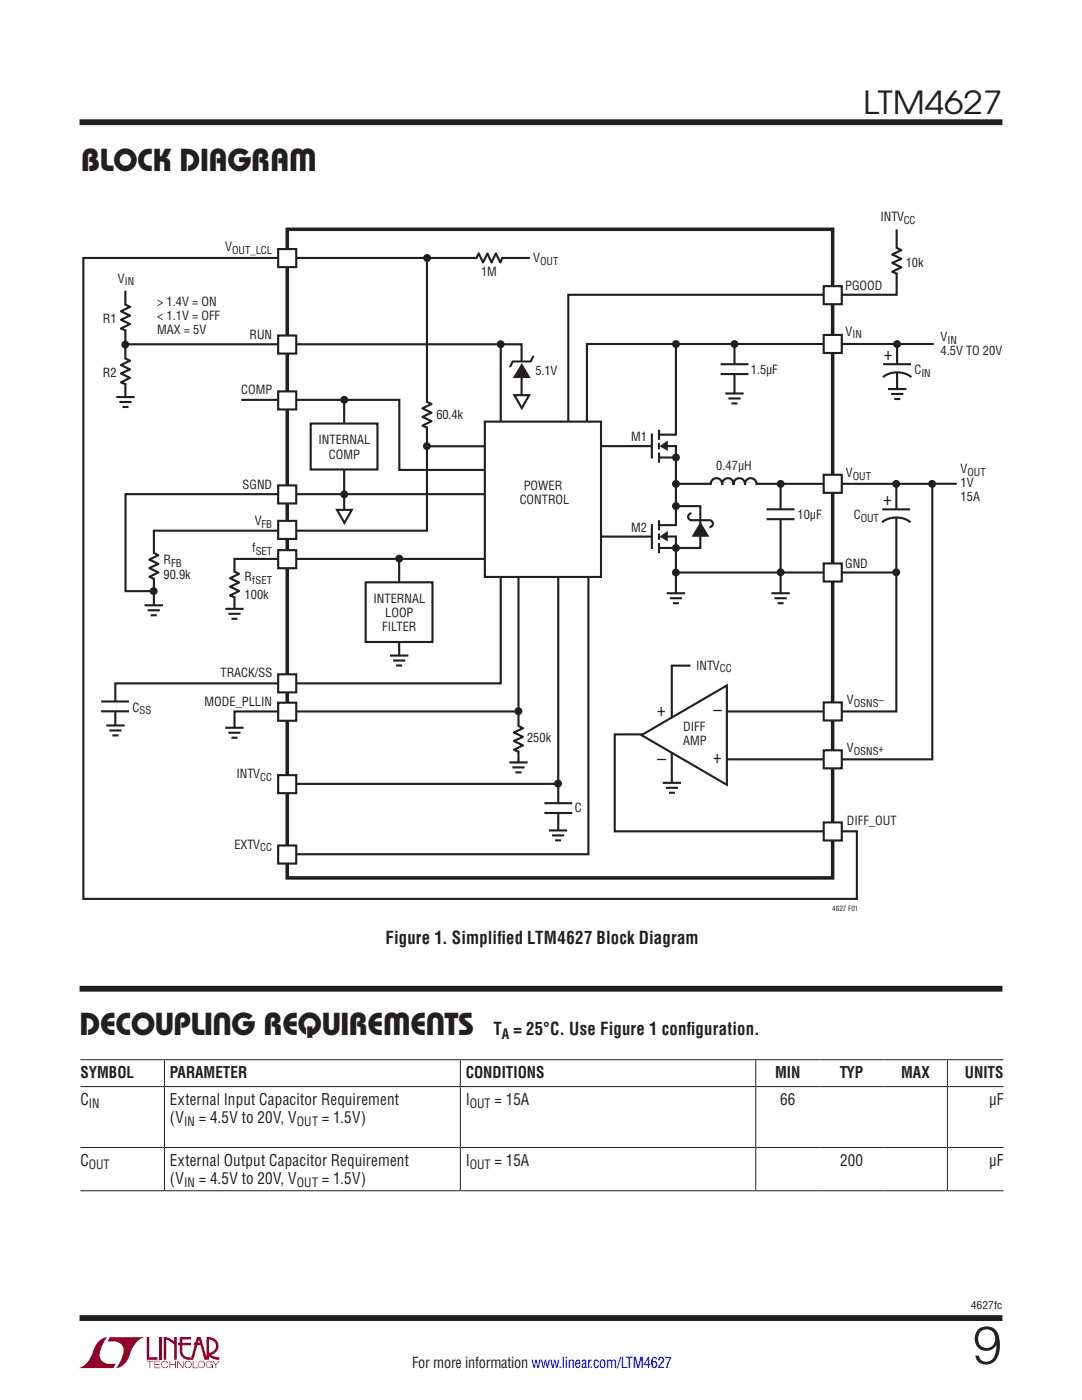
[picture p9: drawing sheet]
<svg xmlns="http://www.w3.org/2000/svg" width="216mm" height="279mm" viewBox="0 0 216 279" stroke-linecap="round" stroke-linejoin="round" font-family="sans-serif">
<g fill="#900126">
<path d="M29.3 266.8h.5v4.1h1.6v.5h-2.1z"/>
<path d="M20 267.4l1-.5h.5h-.1a6.2 6.2 0 0 0-1.5 4 2.58 2.58 0 0 0 3.2 1.3l-.5 .8h-7a4.9 4.9 0 0 0 3.1-3.8l.4-.7z"/>
<path d="M21.9 266.9h7a4.9 4.9 0 0 0-3.1 3.7 3.2 3.2 0 0 1-2.7 2.4h.1a6.2 6.2 0 0 0 1.4-4.1 2.58 2.58 0 0 0-3.1-1.2z"/>
<path d="M31.8 266.8h.5v4.6h-.5z"/>
<path d="M32.7 266.8l1 .2 1 .7v-.9h.5v4.6h-.5v-3.1l-1.5-.9v4h-.5z"/>
<path d="M29.3 271.6h1.3v.1h-.6v1.3h-.2v-1.3h-.5z"/>
<path d="M30.8 271.6h1.2v.1h-1v.5h.9v.2h-.9v.5h1v.1h-1.2z"/>
<path d="M33.8 271.6h.2v.6h1v-.6h.1v1.4h-.1v-.6h-1v.6h-.2z"/>
<path d="M35.4 271.6h.1l1 1.2v-1.2h.1v1.4l-1.1-1.2v1.2h-.1z"/>
<path d="M38.5 271.6h.1v1.3h.9v.1h-1z"/>
<path d="M42.4 271.6h.1l.6 .7 .5-.7h.2l-.7 .8v.6h-.1v-.6z"/>
<path d="M35.9 266.8h2.2v.5h-1.7v.7h1.7v.5h-1.7v1.1a1.32 1.32 0 0 0 1.6 1.3v.5l1.3-4.6h.8l1.1 4.1v-4.1a1.84 1.84 0 0 1 2.3 1.4 1.84 1.84 0 0 1-1.4 2.2l.7 .4 1 .1v.5l-1.2-.2-1.1-.6v-.6a1.34 1.34 0 0 0 1.6-1.2 1.34 1.34 0 0 0-1.4-1.5v4.1h-.9l-.8-2.9h-1.3v-.5h1.2l-.2-.7-1.1 4.1a2.06 2.06 0 0 1-2.7-1.3v-1.6h-.4v-.5h.4z"/>
<path d="M37 271.8a.72 .72 0 0 1 1.2 .1 .72 .72 0 0 1-.4 1.1 .72 .72 0 0 1-1-.7h.2a.59 .59 0 0 0 .8 .5 .59 .59 0 0 0 .2-.9 .59 .59 0 0 0-1 .2v.2h-.2z"/>
<path d="M39.7 271.8a.72 .72 0 0 1 1.1 .1 .72 .72 0 0 1-.4 1.1 .72 .72 0 0 1-.9-.7h.1a.59 .59 0 0 0 .8 .5 .59 .59 0 0 0 .2-.9 .59 .59 0 0 0-1 .2v.2h-.1z"/>
<path d="M41.3 271.8a.72 .72 0 0 1 1.2 .2h-.2a.59 .59 0 0 0-.9-.1 .59 .59 0 0 0 .1 .9 .59 .59 0 0 0 .9-.4h-.5v-.1h.6v.7h-.1v-.3a.73 .73 0 0 1-1.1 .2 .73 .73 0 0 1 0-1.1z"/>
<path d="M32.4 271.8a.71 .71 0 0 1 1.2 .3h-.1a.59 .59 0 0 0-.9-.3 .59 .59 0 0 0-.1 1 .59 .59 0 0 0 .9-.3h.2a.73 .73 0 0 1-1.1 .4 .73 .73 0 0 1-.1-1.1z"/>
</g>
<path d="M15.9 24.4h184.1M15.9 263h184.1" fill="none" stroke="#231f20" stroke-width="1.2" stroke-linecap="butt"/>
<path d="M99.9 68.8v67.6h-76.9v8.5M134.9 68.7v49.7M85.3 89.1h15.2M98.7 111.5h-51.9v10.2M103.5 112.2v40.1M117.4 111.4v59.1h-60.1M137.8 132.8h-3.8v24.4M136.3 146.6h-13.6v19.3h43.5" fill="none" stroke="#231f20" stroke-width=".42"/>
<path d="M96.7 84.1h23.2v31h-23.2z" fill="#fff"/>
<path d="M96.7 84.1h23.2v31h-23.2z" fill="none" stroke="#231f20" stroke-width=".42"/>
<g fill="#231f20">
<circle cx="99.9" cy="68.7" r=".79"/>
<circle cx="134.9" cy="68.7" r=".79"/>
<circle cx="146.6" cy="68.7" r=".79"/>
<circle cx="179" cy="68.7" r=".79"/>
<circle cx="134.9" cy="96.6" r=".79"/>
<circle cx="155.8" cy="96.6" r=".79"/>
<circle cx="178.8" cy="96.6" r=".79"/>
<circle cx="186" cy="96.6" r=".79"/>
<circle cx="178.8" cy="114.2" r=".79"/>
<circle cx="155.8" cy="114.2" r=".79"/>
<circle cx="134.9" cy="101" r=".79"/>
<circle cx="85.2" cy="89" r=".79"/>
<circle cx="85.2" cy="51.5" r=".79"/>
<circle cx="68.7" cy="98.7" r=".79"/>
<circle cx="68.7" cy="79.8" r=".79"/>
</g>
<path d="M85.2 51.6v54.3h-54.5v15.1M178.9 45.8v13h-65.5v25.3M25.1 68.7h79v11M48.1 79.8h31.6v14h17M186.3 68.7h-69.2v15.4M96.7 98.6h-71.7v19.4h5.7M119.9 89h10.2M111.4 115.1v50.8M119.9 107.1h10.2" fill="none" stroke="#231f20" stroke-width=".42"/>
<path d="M104.1 72.1v2.2" fill="none" stroke="#fff" stroke-width=".71" stroke-linecap="butt"/>
<g fill="#231f20">
<path d="M104.1 72.5l1.8 2.9h-3.6z"/>
<path d="M102.2 71.9h3.6l.4-.9h.5l-.7 1.3h-3.6l-.4 1h-.5z"/>
</g>
<path d="M68.7 79.8v22.9" fill="none" stroke="#231f20" stroke-width=".42"/>
<path d="M62 84.5h13.3v9.2h-13.3z" fill="#fff"/>
<path d="M62 84.5h13.3v9.2h-13.3zM85.1 80.2l1 .4-1.8 .9 1.8 .9-1.8 .8 1.8 .9-1.8 .8 1 .5" fill="none" stroke="#231f20" stroke-width=".42"/>
<path d="M85.2 80.3v4.9" fill="none" stroke="#fff" stroke-width="1.1" stroke-linecap="butt"/>
<g fill="#231f20">
<circle cx="79.7" cy="111.5" r=".79"/>
<circle cx="30.7" cy="118" r=".79"/>
<circle cx="25" cy="68.8" r=".79"/>
<circle cx="103.4" cy="141.9" r=".79"/>
<circle cx="111.3" cy="156.4" r=".79"/>
</g>
<path d="M79.6 111.5v19.4" fill="none" stroke="#231f20" stroke-width=".42"/>
<path d="M73 116.2h13.3v11.9h-13.3z" fill="#fff"/>
<path d="M73 116.2h13.3v11.9h-13.3z" fill="none" stroke="#231f20" stroke-width=".42"/>
<path d="M57.3 45.8h108.8v129.4h-108.8z" fill="none" stroke="#231f20" stroke-width=".71" stroke-linecap="butt"/>
<path d="M55.5 78.1h3.6v3.6h-3.6z" fill="#fff"/>
<path d="M55.5 78.1h3.6v3.6h-3.6z" fill="none" stroke="#231f20" stroke-width=".42"/>
<path d="M55.5 67h3.6v3.6h-3.6z" fill="#fff"/>
<path d="M55.5 67h3.6v3.6h-3.6z" fill="none" stroke="#231f20" stroke-width=".42"/>
<path d="M55.5 96.9h3.6v3.6h-3.6z" fill="#fff"/>
<path d="M55.5 96.9h3.6v3.6h-3.6z" fill="none" stroke="#231f20" stroke-width=".42"/>
<path d="M55.5 104h3.6v3.6h-3.6z" fill="#fff"/>
<path d="M55.5 104h3.6v3.6h-3.6z" fill="none" stroke="#231f20" stroke-width=".42"/>
<path d="M55.5 109.8h3.6v3.6h-3.6z" fill="#fff"/>
<path d="M55.5 109.8h3.6v3.6h-3.6z" fill="none" stroke="#231f20" stroke-width=".42"/>
<path d="M55.5 134.6h3.6v3.6h-3.6z" fill="#fff"/>
<path d="M30.6 110.3l1 .5-1.8 .9 1.8 .8-1.8 .9 1.8 .8-1.8 .9 1 .5M46.7 114l1 .5-1.8 .9 1.8 .9-1.8 .8 1.8 .9-1.8 .8 1 .5M20.2 140h5.5M55.5 134.6h3.6v3.6h-3.6zM20.2 142h5.5M57.3 156.4h54M103.4 144.8l1 .5-1.9 .9 1.9 .9-1.9 .8 1.9 .9-1.9 .8 1.1 .5M103.4 142h-56.6v4.8" fill="none" stroke="#231f20" stroke-width=".42"/>
<path d="M30.7 110.5v4.8M46.8 114.2v4.9M103.5 145v4.9" fill="none" stroke="#fff" stroke-width="1.1" stroke-linecap="butt"/>
<path d="M23 140v1.9" fill="none" stroke="#fff" stroke-width=".71" stroke-linecap="butt"/>
<path d="M55.5 140.2h3.6v3.6h-3.6z" fill="#fff"/>
<path d="M55.5 140.2h3.6v3.6h-3.6z" fill="none" stroke="#231f20" stroke-width=".42"/>
<path d="M55.5 154.7h3.6v3.6h-3.6z" fill="#fff"/>
<path d="M55.5 154.7h3.6v3.6h-3.6z" fill="none" stroke="#231f20" stroke-width=".42"/>
<path d="M55.5 168.7h3.6v3.6h-3.6z" fill="#fff"/>
<path d="M25 58v21.3M100.3 51.4l-.5 1-.8-1.8-.9 1.8-.8-1.8-.9 1.8-.9-1.8-.5 1M105.7 51.5h-89.1v127.9h154.4v-13.5h-4.9M25 60.8l.9 .4-1.8 .9 1.8 .9-1.8 .8 1.8 .9-1.8 .9 1.1 .4M25 71.5l.9 .5-1.8 .9 1.8 .8-1.8 .8 1.8 .9-1.8 .9 1.1 .4M55.5 168.7h3.6v3.6h-3.6zM108.6 162.3h5.6M108.6 160.3h5.6" fill="none" stroke="#231f20" stroke-width=".42"/>
<path d="M111.4 160.3v1.9" fill="none" stroke="#fff" stroke-width=".71" stroke-linecap="butt"/>
<path d="M95.2 51.5h4.9M25 61v4.8M25 71.7v4.8" fill="none" stroke="#fff" stroke-width="1.1" stroke-linecap="butt"/>
<path d="M55.5 49.7h3.6v3.6h-3.6z" fill="#fff"/>
<path d="M55.5 49.7h3.6v3.6h-3.6zM130.1 86.5v5M131.5 88.4v1.3M131.5 85.8v2M131.5 86.7h3.6M131.5 91.3h3.6M132.5 89h2.4v2.3" fill="none" stroke="#231f20" stroke-width=".42"/>
<path d="M134.9 86.7v4.6" fill="none" stroke="#fff" stroke-width=".71" stroke-linecap="butt"/>
<circle cx="134.9" cy="91.3" r=".79" fill="#231f20"/>
<path d="M131.5 90.3v2" fill="none" stroke="#231f20" stroke-width=".42"/>
<path d="M132.1 89l.9-.6v1.2z" fill="#231f20"/>
<path d="M132.1 89l.9-.6v1.2z" fill="none" stroke="#231f20" stroke-width=".49"/>
<path d="M134.9 104.8v4.6" fill="none" stroke="#fff" stroke-width=".71" stroke-linecap="butt"/>
<path d="M130.1 104.6v5M131.5 106.5v1.2M131.5 103.8v2M131.5 104.8h3.6M131.5 109.4h3.6M132.5 107.1h2.4v2.3" fill="none" stroke="#231f20" stroke-width=".42"/>
<circle cx="134.9" cy="109.4" r=".79" fill="#231f20"/>
<path d="M131.5 108.4v2" fill="none" stroke="#231f20" stroke-width=".42"/>
<path d="M132.1 107.1l.9-.7v1.2z" fill="#231f20"/>
<path d="M132.1 107.1l.9-.7v1.2z" fill="none" stroke="#231f20" stroke-width=".49"/>
<path d="M128 146.7l17-9.9v19.8z" fill="#fff"/>
<path d="M128 146.7l17-9.9v19.8z" fill="none" stroke="#231f20" stroke-width=".42"/>
<path d="M139.8 103.9v2.2" fill="none" stroke="#fff" stroke-width=".71" stroke-linecap="butt"/>
<path d="M139.8 104.1l1.8 3h-3.6z" fill="#231f20"/>
<path d="M134.9 101h4.8v8.4h-4.8M138 102.4a.69 .69 0 0 0-.7 .7 .69 .69 0 0 0 .7 .7h3.6a.69 .69 0 0 1 .6 .7 .69 .69 0 0 1-.6 .7" fill="none" stroke="#231f20" stroke-width=".42"/>
<circle cx="134.9" cy="114.3" r=".79" fill="#231f20"/>
<g fill="none" stroke="#231f20" stroke-width=".42">
<path d="M143.8 72.7h5.5M143.8 74.7h5.5M146.6 68.7v10M176.2 75.3a4.7 4.7 0 0 1 5.7 0M176.2 72.7h5.6M179 68.7v9M134.9 96.6h51.1v54.9h-40.9M141.8 96.8a1.16 1.16 0 0 1 1.2-1.4 1.16 1.16 0 0 1 1.1 1.4 1.16 1.16 0 0 1 1.1-1.4 1.16 1.16 0 0 1 1.2 1.4 1.16 1.16 0 0 1 1.1-1.4 1.16 1.16 0 0 1 1.2 1.4 1.16 1.16 0 0 1 1.1-1.4 1.16 1.16 0 0 1 1.2 1.4M155.8 96.6v22.3M178.9 96.7v45.3h-33.8M134.8 114.3h44M153 103.6h5.5"/>
<path d="M153 101.6h5.5M176 104.2a4.7 4.7 0 0 1 5.7 0M176 101.7h5.6"/>
</g>
<path d="M146.6 72.7v1.9M179 72.7v1.6M141.9 96.6h9M155.7 101.7v1.9M178.8 101.7v1.6" fill="none" stroke="#fff" stroke-width=".71" stroke-linecap="butt"/>
<path d="M164.4 66.8h3.6v3.6h-3.6z" fill="#fff"/>
<path d="M164.4 66.8h3.6v3.6h-3.6z" fill="none" stroke="#231f20" stroke-width=".42"/>
<path d="M164.4 57.1h3.6v3.6h-3.6z" fill="#fff"/>
<path d="M164.4 57.1h3.6v3.6h-3.6z" fill="none" stroke="#231f20" stroke-width=".42"/>
<path d="M164.4 94.7h3.6v3.7h-3.6z" fill="#fff"/>
<path d="M164.4 94.7h3.6v3.7h-3.6z" fill="none" stroke="#231f20" stroke-width=".42"/>
<path d="M164.4 112.4h3.6v3.7h-3.6z" fill="#fff"/>
<path d="M164.4 112.4h3.6v3.7h-3.6z" fill="none" stroke="#231f20" stroke-width=".42"/>
<path d="M164.4 140.2h3.6v3.6h-3.6z" fill="#fff"/>
<path d="M164.4 140.2h3.6v3.6h-3.6z" fill="none" stroke="#231f20" stroke-width=".42"/>
<path d="M164.4 149.7h3.6v3.6h-3.6z" fill="#fff"/>
<path d="M164.4 149.7h3.6v3.6h-3.6z" fill="none" stroke="#231f20" stroke-width=".42"/>
<path d="M164.4 164.1h3.6v3.6h-3.6z" fill="#fff"/>
<g fill="none" stroke="#231f20" stroke-width=".42">
<path d="M178.9 49.4l.9 .5-1.8 .9 1.8 .9-1.8 .8 1.8 .9-1.8 .8 1.1 .5M23.2 79.2h3.7M144.7 78.5h3.7M145.3 79.5h2.5M177.2 77.6h3.7M177.8 78.6h2.4M178.4 79.6h1.2M23.8 80.2h2.5M24.4 81.2h1.2M146 80.5h1.2M186 96.5h4.9M133 118.4h3.7"/>
<path d="M133.7 119.4h2.4M153.9 118.4h3.7M154.5 119.4h2.5M28.8 120.8h3.7M29.5 121.8h2.4M30.1 122.8h1.2M45 121.5h3.6M45.6 122.5h2.4M46.2 123.5h1.2M77.8 130.8h3.7M78.4 131.8h2.5M79 132.8h1.2"/>
<path d="M134.3 120.4h1.2M155.2 120.4h1.2M21.2 144.8h3.7M21.8 145.8h2.4M22.4 146.8h1.2M45 145.2h3.6M45.6 146.2h2.4M46.2 147.2h1.2M101.6 152.2h3.7M102.2 153.2h2.5M102.9 154.1h1.2M132.2 156.2h3.7"/>
<path d="M132.9 157.2h2.4M133.5 158.2h1.2M109.5 165.7h3.7M110.1 166.7h2.5M110.8 167.7h1.2M164.4 164.1h3.6v3.6h-3.6z"/>
</g>
<path d="M178.9 49.6v4.9" fill="none" stroke="#fff" stroke-width="1.1" stroke-linecap="butt"/>
<g fill="none" stroke="#231f20" stroke-width=".35">
<path d="M25 79v.4M146.6 78.3v.4M179 77.4v.4M134.9 118.2v.4M155.8 118.2v.4M30.7 120.6v.4M46.8 121.3v.4M79.7 130.6v.4M23 144.6v.4M46.8 145v.4M103.5 152v.4M134.1 156v.4"/>
<path d="M111.4 165.5v.4"/>
</g>
<g fill="none" stroke="#fff" stroke-width=".97" stroke-linecap="butt">
<path d="M25 79.3v2.2M146.6 78.5v2.3M179 77.7v2.2M134.9 118.4v2.2M155.8 118.4v2.2M30.7 120.8v2.2M46.8 121.5v2.3M79.7 130.8v2.3M23 144.8v2.2M46.8 145.3v2.2M103.5 152.2v2.2M134.1 156.2v2.3"/>
<path d="M111.4 165.7v2.3"/>
</g>
<path d="M102.6 78.9h3l-1.5 2.6z" fill="#fff"/>
<path d="M102.6 78.9h3l-1.5 2.6z" fill="none" stroke="#231f20" stroke-width=".42"/>
<path d="M67.2 101.8h3l-1.5 2.5z" fill="#fff"/>
<path d="M67.2 101.8h3l-1.5 2.5z" fill="none" stroke="#231f20" stroke-width=".42"/>
<path d="M15.9 197.3h184.1" fill="none" stroke="#231f20" stroke-width="1.2" stroke-linecap="butt"/>
<g fill="none" stroke="#231f20" stroke-width=".2">
<path d="M16 211.5h184.2M16 216.9h184.2M32.8 211.6v5.2M32.8 216.9v12M91.9 211.6v5.2M91.9 216.9v12M150.8 211.6v5.2M150.8 216.9v12M189 211.6v5.2M189 216.9v12M16 229h184.2M16 237.6h184.2"/>
<path d="M32.8 229.1v8.5M91.9 229.1v8.5M150.8 229.1v8.5M189 229.1v8.5"/>
</g>
<text font-size="10.6" fill="#231f20" x="194.1" y="272.2">9</text>
<g font-size="6.3" fill="#231f20">
<text x="172.2" y="22.8">LTM4627</text>
<text x="16.1" y="34.1">BLOCK DIAGRAM</text>
<text x="15.9" y="206.6">DECOUPLING REQUIREMENTS</text>
</g>
<g font-size="3.5" fill="#231f20">
<text x="176.4" y="71.8">+</text>
<text x="176.2" y="100.8">+</text>
<text x="132.9" y="141.1" transform="rotate(-180 132.9 141.1)">+</text>
<text x="144.1" y="140.8" transform="rotate(-180 144.1 140.8)">–</text>
<text x="132.9" y="150.5" transform="rotate(-180 132.9 150.5)">–</text>
<text x="144.1" y="150.6" transform="rotate(-180 144.1 150.6)">+</text>
<text x="76.9" y="188.4">Figure 1. Simplif</text>
<text x="99.3" y="188.4">ied LTM4627 Block Diagram</text>
<text x="98.5" y="206.6">T = 25°C. Use Figure 1 conf</text>
<text x="137.1" y="206.6">iguration.</text>
</g>
<g font-size="3.2" fill="#231f20">
<text x="16" y="215.2">SYMBOL</text>
<text x="33.9" y="215.2">PARAMETER</text>
<text x="92.9" y="215.2">CONDITIONS</text>
<text x="154.7" y="215.2">MIN</text>
<text x="167.6" y="215.2">TYP</text>
<text x="179.8" y="215.2">MAX</text>
<text x="192.5" y="215.2">UNITS</text>
<text x="16" y="220.5">C</text>
<text x="33.9" y="220.5">External Input Capacitor Requirement</text>
<text x="92.9" y="220.5">I</text>
<text x="98.7" y="220.5">= 15A</text>
<text x="155.7" y="220.5">66</text>
<text x="197.4" y="220.5">µF</text>
<text x="33.9" y="224.1">(V</text>
<text x="39.7" y="224.1">= 4.5V to 20V, V</text>
<text x="64.2" y="224.1">= 1.5V)</text>
<text x="16" y="232.7">C</text>
<text x="33.9" y="232.7">External Output Capacitor Requirement</text>
<text x="92.9" y="232.7">I</text>
<text x="98.7" y="232.7">= 15A</text>
<text x="167.7" y="232.7">200</text>
<text x="197.4" y="232.7">µF</text>
<text x="33.9" y="236.2">(V</text>
<text x="39.7" y="236.2">= 4.5V to 20V, V</text>
<text x="64.2" y="236.2">= 1.5V)</text>
</g>
<text font-size="3" fill="#231f20" x="82.2" y="273.1">For more information www.linear.com/LTM4627</text>
<text font-size="2.8" fill="#231f20" x="100.1" y="207.3">A</text>
<g font-size="2.5" fill="#231f20">
<text x="175.7" y="44.2">INTV</text>
<text x="44.9" y="50.1">V</text>
<text x="106.4" y="52.3">V</text>
<text x="180.8" y="53.2">10k</text>
<text x="23.5" y="56.4">V</text>
<text x="96" y="55">1M</text>
<text x="168.6" y="57.9">PGOOD</text>
<text x="20.5" y="64.5">R1</text>
<text x="31.4" y="61">&gt; 1.4V = ON</text>
<text x="31.4" y="63.9">&lt; 1.1V = OFF</text>
<text x="31.4" y="66.7">MAX = 5V</text>
<text x="49.8" y="67.7">RUN</text>
<text x="168.7" y="67">V</text>
<text x="187.7" y="68.1">V</text>
<text x="187.7" y="70.9">4.5V TO 20V</text>
<text x="20.5" y="75.2">R2</text>
<text x="106.9" y="74.8">5.1V</text>
<text x="149.8" y="74.6">1.5µF</text>
<text x="182.5" y="74.6">C</text>
<text x="48.1" y="78.6">COMP</text>
<text x="87.1" y="83.7">60.4k</text>
<text x="63.6" y="88.7">INTERNAL</text>
<text x="126" y="88">M1</text>
<text x="65.6" y="91.5">COMP</text>
<text x="142.9" y="93.9">0.47µH</text>
<text x="168.8" y="95.2">V</text>
<text x="191.7" y="94.4">V</text>
<text x="48.4" y="97.6">SGND</text>
<text x="103.7" y="100.6">CONTROL</text>
<text x="104.5" y="97.7">POWER</text>
<text x="191.7" y="97.2">1V</text>
<text x="191.7" y="100.1">15A</text>
<text x="50.8" y="104.8">V</text>
<text x="126" y="106.2">M2</text>
<text x="159.1" y="103.5">10µF</text>
<text x="170.4" y="103.6">C</text>
<text x="32.6" y="112.6">R</text>
<text x="50.3" y="110.2">f</text>
<text x="168.6" y="113.3">GND</text>
<text x="32.6" y="115.5">90.9k</text>
<text x="48.8" y="119.5">100k</text>
<text x="48.8" y="115.9">R</text>
<text x="74.5" y="120.4">INTERNAL</text>
<text x="76.9" y="123.2">LOOP</text>
<text x="76.3" y="126">FILTER</text>
<text x="44" y="135.1">TRACK/SS</text>
<text x="138.9" y="133.6">INTV</text>
<text x="26.4" y="142">C</text>
<text x="40.8" y="140.8">MODE_PLLIN</text>
<text x="169" y="140.5">V</text>
<text x="105.2" y="148.2">250k</text>
<text x="136.3" y="145.9">DIFF</text>
<text x="136.3" y="148.7">AMP</text>
<text x="47.2" y="155.3">INTV</text>
<text x="169" y="150.1">V</text>
<text x="114.7" y="162.1">C</text>
<text x="169" y="164.5">DIFF_OUT</text>
<text x="46.8" y="169.4">EXTV</text>
<text x="17.7" y="221.2">IN</text>
<text x="93.8" y="221.2">OUT</text>
<text x="36.7" y="224.7">IN</text>
<text x="59.2" y="224.7">OUT</text>
<text x="17.7" y="233.3">OUT</text>
<text x="93.8" y="233.3">OUT</text>
<text x="36.7" y="236.9">IN</text>
<text x="59.2" y="236.9">OUT</text>
</g>
<g font-size="2.1" fill="#231f20">
<text x="180.3" y="44.7">CC</text>
<text x="46.3" y="50.6">OUT_LCL</text>
<text x="107.8" y="52.8">OUT</text>
<text x="24.9" y="56.9">IN</text>
<text x="170.1" y="67.6">IN</text>
<text x="189" y="68.6">IN</text>
<text x="183.9" y="75.2">IN</text>
<text x="170.2" y="95.7">OUT</text>
<text x="193.1" y="94.9">OUT</text>
<text x="52.2" y="105.3">FB</text>
<text x="171.7" y="104.1">OUT</text>
<text x="34.2" y="113.2">FB</text>
<text x="51" y="110.8">SET</text>
<text x="50.3" y="116.5">fSET</text>
<text x="143.6" y="134.2">CC</text>
<text x="27.8" y="142.6">SS</text>
<text x="170.4" y="141">OSNS–</text>
<text x="51.9" y="155.9">CC</text>
<text x="170.4" y="150.7">OSNS+</text>
<text x="51.9" y="169.9">CC</text>
<text x="193.7" y="261.2">4627fc</text>
</g>
<text font-size="1.4" fill="#231f20" x="166.1" y="181.8">4627 F01</text>
</svg>
